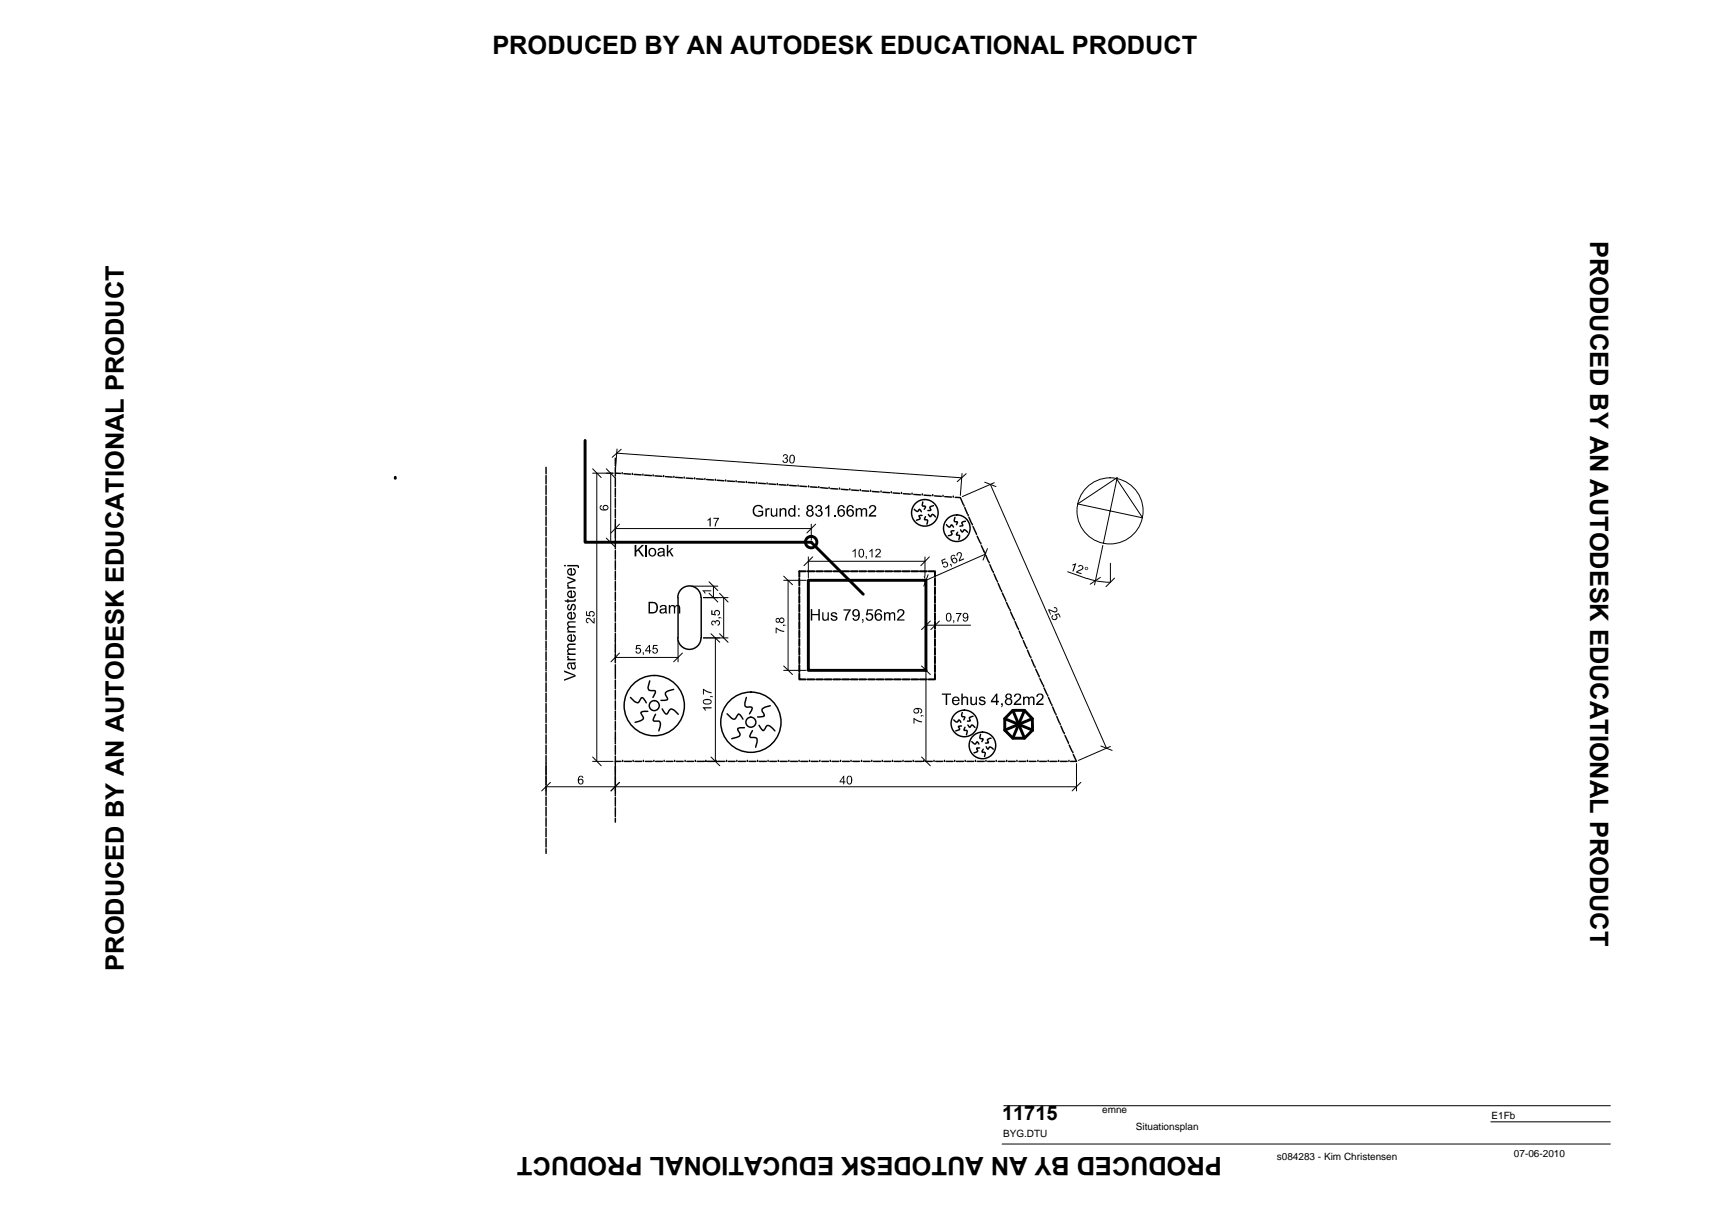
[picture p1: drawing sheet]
<svg xmlns="http://www.w3.org/2000/svg" width="297mm" height="210mm" viewBox="0 0 297 210" stroke-linecap="round" stroke-linejoin="round" font-family="sans-serif">
<!-- layer: Skel og vej -->
<g fill="none" stroke="#000" stroke-width=".25">
<path d="M106.8 79.5v1M94.7 82.2h.1M94.7 83.9h.1M94.7 85.8h.1M94.7 87.5h.1M94.7 89.4h.1M94.7 91.1h.1M94.7 93h.1M94.7 94.7h.1M94.7 96.6h.1M94.7 98.3h.1M94.7 81.1v.8"/>
<path d="M94.7 82.5v1.2M94.7 84.2v1.3M94.7 86.1v1.1M94.7 87.8v1.3M94.7 89.7v1.1M94.7 91.4v1.3M94.7 93.3v1.1M94.7 95v1.3M94.7 96.9v1.1M94.7 98.7v1.2M106.8 98.8h.1M106.8 97h.1"/>
<path d="M106.8 95.2h.1M106.8 93.4h.1M106.8 91.6h.1M106.8 89.8h.1M106.8 88h.1M106.8 86.2h.1M106.8 84.4h.1M106.8 82.6h.1M106.8 80.8h.1M106.8 81.1v1.2M106.8 82.9v1.2M106.8 84.7v1.2"/>
<path d="M106.8 86.5v1.2M106.8 88.3v1.2M106.8 90.1v1.2M106.8 91.9v1.2M106.8 93.7v1.2M106.8 95.5v1.2M106.8 97.3v1.2M106.8 99.1v1.2M106.8 82.1h.9M108 82.2h.1M108.2 82.2l1.2 .1M109.7 82.3h.1"/>
<path d="M110 82.3l1.3 .1M111.5 82.4h.1M111.8 82.4l1.2 .1M113.3 82.6h.1M113.6 82.6h1.3M115.1 82.7h.1M115.4 82.7l1.2 .1M116.9 82.8h.1M117.2 82.8l1.2 .1M118.7 82.9h.1M119 82.9l1.2 .1M120.5 83.1h.1"/>
<path d="M120.8 83.1h1.2M122.3 83.2h.1M122.6 83.2l1.2 .1M124.1 83.3h.1M124.4 83.3l1.2 .1M125.9 83.4h.1M126.2 83.4l1.2 .1M127.7 83.6h.1M128 83.6l1.2 .1M129.5 83.7h.1M129.8 83.7l1.2 .1M131.3 83.8h.1"/>
<path d="M131.6 83.8l1.2 .1M133.1 83.9h.1M133.4 83.9l1.2 .1M134.9 84.1h.1M135.2 84.1l1.2 .1M136.7 84.2h.1M137 84.2l1.2 .1M138.5 84.3h.1M138.8 84.3l1.2 .1M140.3 84.5h.1M140.6 84.5h1.2M142.1 84.6h.1"/>
<path d="M142.4 84.6l1.2 .1M143.8 84.7h.1M144.1 84.8h1.3M145.7 84.8h.1M146 84.9l1.2 .1M147.4 85h.1M147.7 85l1.3 .1M149.3 85.1h.1M149.6 85.1l1.1 .1M151 85.2h.1M151.3 85.3h1.2M152.9 85.3h.1"/>
<path d="M153.2 85.4l1.1 .1M154.6 85.5h.1M154.9 85.5l1.2 .1M156.4 85.6h.1M156.7 85.6l1.2 .1M158.2 85.7h.1M158.5 85.8l1.2 .1M160 85.9h.1M160.3 85.9l1.2 .1M161.8 86h.1M162.1 86l1.2 .1M163.6 86.1h.1"/>
<path d="M163.9 86.1l1.2 .1M165.4 86.2h.1M165.7 86.3h.9l.5 1.2M167.3 87.8h.1M167.4 88.1l.5 1.1M168 89.5h.1M168.1 89.7l.5 1.1M168.7 91.1h.1M168.8 91.4l.5 1.1M169.4 92.7h.1M169.5 93l.6 1.1M170.2 94.4h.1"/>
<path d="M170.3 94.7l.5 1.1M170.9 96h.1M171 96.3l.5 1.1M171.6 97.7h.1M171.7 98l.5 1.1M172.3 99.3h.1M172.5 99.6l.4 1.1M94.7 100.2h.1M94.7 101.9h.1M94.7 103.8h.1M94.7 105.5h.1M94.7 107.4h.1"/>
<path d="M94.7 109.2h.1M94.7 111h.1M94.7 112.8h.1M94.7 114.6h.1M94.7 116.4h.1M94.7 118.2h.1M94.7 120h.1M94.7 100.5v1.1M94.7 102.3v1.2M94.7 104.1v1.1M94.7 105.9v1.2M94.7 107.7v1.1"/>
<path d="M94.7 109.5v1.2M94.7 111.3v1.1M94.7 113.1v1.2M94.7 114.9v1.1M94.7 116.7v1.2M94.7 118.4v1.3M106.8 119.5h.1M106.8 117.7h.1M106.8 115.3v2.1M106.8 115h.1M106.8 113.2h.1M106.8 111.4h.1"/>
<path d="M106.8 109.6h.1M106.8 107.8h.1M106.8 106h.1M106.8 104.2h.1M106.8 102.4h.1M106.8 100.6h.1M106.8 100.9v1.2M106.8 102.7v1.2M106.8 104.5v1.2M106.8 106.3v1.2M106.8 108.1v1.2M106.8 109.9v1.2"/>
<path d="M106.8 111.7v1.2M106.8 113.5v1.2M106.8 118v1.2M106.8 119.8v1.2M173.1 101h.1M173.2 101.2l.5 1.1M173.8 102.6h.1M173.9 102.9l.5 1.1M174.5 104.3h.1M174.6 104.5l.5 1.1M175.3 105.9h.1M175.3 106.2l.6 1.1"/>
<path d="M176 107.6h.1M176.1 107.8l.5 1.1M176.7 109.2h.1M176.8 109.5l.5 1.1M177.4 110.8h.1M177.5 111.1l.5 1.1M178.1 112.5h.1M178.3 112.8l.4 1.1M178.9 114.1h.1M179 114.4l.5 1.1M179.6 115.8h.1M179.7 116.1l.5 1.1"/>
<path d="M180.3 117.4h.1M180.4 117.7l.5 1.1M181.1 119.1h.1M181.1 119.3l.6 1.1M94.7 121.8h.1M94.7 123.6h.1M94.7 125.3h.1M94.7 127.2h.1M94.7 128.9h.1M94.7 130.8h.1M94.7 132.5h.1M94.7 134.4h.1"/>
<path d="M94.7 136.1h.1M94.7 138h.1M94.7 139.7h.1M94.7 120.3v1.2M94.7 122v1.3M94.7 123.9v1.2M94.7 125.6v1.3M94.7 127.5v1.2M94.7 129.2v1.3M94.7 131.1v1.1M94.7 132.8v1.3M94.7 134.7v1.1"/>
<path d="M94.7 136.4v1.3M94.7 138.3v1.1M106.8 139.8h.1M106.8 138h.1M106.8 136.2h.1M106.8 134.5h.1M106.8 132.6h.1M106.8 130.9h.1M106.8 129h.1M106.8 126.7h.1M106.8 124.9h.1M106.8 123.1h.1"/>
<path d="M106.8 121.3h.1M106.8 132.1h.9M106.8 121.6v1.2M106.8 123.4v1.2M106.8 125.2v1.2M106.8 127v1.7M106.8 129.3v1.3M106.8 131.1v1.2M106.8 132.9v1.3M106.8 134.7v1.2M106.8 136.5v1.3M106.8 138.3v1.2"/>
<path d="M108 132.1h.1M108.3 132.1h1.3M109.9 132.1h.1M110.2 132.1h1.1M111.6 132.1h.1M112 132.1h1.2M113.5 132.1h.1M113.7 132.1h1.2M115.2 132.1h.1M115.6 132.1h1.2M117.1 132.1h.1M117.3 132.1h1.2"/>
<path d="M118.9 132.1h.1M119.2 132.1h1.2M120.7 132.1h.1M120.9 132.1h1.3M122.5 132.1h.1M122.8 132.1h1.2M124.2 132.1h.1M124.5 132.1h1.3M126.1 132.1h.1M126.4 132.1h1.2M127.8 132.1h.1M128.1 132.1h1.3"/>
<path d="M129.7 132.1h.1M130 132.1h1.1M131.4 132.1h.1M131.7 132.1h1.3M133.3 132.1h.1M133.6 132.1h1.1M135 132.1h.1M135.3 132.1h1.3M136.9 132.1h.1M137.2 132.1h1.1M138.6 132.1h.1M138.9 132.1h1.3"/>
<path d="M140.5 132.1h.1M140.8 132.1h1.1M142.2 132.1h.1M142.6 132.1h1.2M144.1 132.1h.1M144.4 132.1h1.1M145.8 132.1h.1M146.2 132.1h1.2M147.7 132.1h.1M148 132.1h1.1M149.5 132.1h.1M149.8 132.1h1.2"/>
<path d="M151.3 132.1h.1M151.6 132.1h1.2M153.1 132.1h.1M153.4 132.1h1.2M154.9 132.1h.1M155.2 132.1h1.2M156.7 132.1h.1M157 132.1h1.2M158.5 132.1h.1M158.8 132.1h1.2M160.3 132.1h.1M160.6 132.1h1.2"/>
<path d="M162.1 132.1h.1M162.3 132.1h1.3M163.9 132.1h.1M164.2 132.1h1.2M165.7 132.1h.1M165.9 132.1h1.3M167.5 132.1h.1M167.8 132.1h1.2M169.2 132.1h.1M169.5 132.1h1.3M171.1 132.1h.1M171.4 132.1h1.2"/>
<path d="M172.8 132.1h.1M173.2 132.1h1.2M174.7 132.1h.1M175 132.1h1.1M176.4 132.1h.1M176.8 132.1h1.2M178.3 132.1h.1M178.6 132.1h1.1M180.1 132.1h.1M180.4 132.1h1.2M181.8 120.7h.1M181.9 132.1h.1"/>
<path d="M181.9 121l.5 1.1M182.2 132.1h1.2M182.5 122.4h.1M182.6 122.6l.5 1.1M183.2 124h.1M183.3 124.3l.5 1.1M183.7 132.1h.1M183.9 125.7h.1M184 132.1h1.2M184.1 125.9l.4 1.1M184.7 127.3h.1M184.8 127.6l.5 1.1"/>
<path d="M185.4 128.9h.1M185.5 132.1h.1M185.5 129.2l.5 1.1M186.1 130.6h.1M186.2 130.9l.6 1.2h-1M94.7 141.6h.1M94.7 143.3h.1M94.7 145.2h.1M94.7 146.9h.1M94.7 140v1.3M94.7 141.9v1.1M94.7 143.6v1.3"/>
<path d="M94.7 145.5v1.1M94.7 147.2v.8M106.8 141.6h.1M106.8 140.1v1.3M106.8 141.9v.7"/>
</g>
<!-- layer: Kloak -->
<circle cx="68.6" cy="83" r=".25" fill="#000"/>
<g fill="none" stroke="#000" stroke-width=".17">
<path d="M107 78.6l59.9 4.3M107.1 77.9l-.3 3.8M102.8 82.1h3.6M103.5 82.1v50M105.2 94.1h1.2M106 82.1v12M106.8 90.9v2.8M106.8 91.7h34M140.3 96.6v3.7M140.3 97.4h20.2M140.8 90.9v2.8M160.4 100l.1 .3"/>
<path d="M160.5 96.6v3.3M166.9 82.1l-.3 3.8M170.6 95.5l.2 .3M170.9 96.1l-10.2 4.6M171.8 84l20.2 45.8M172.5 83.7l-5.5 2.4M185.3 99.2l3.3 1.2M191.3 94.6l-1.4 6.9M192.7 88.6h.1M192.7 97.7v3.3M193.7 83l4.5 6.8-11.2-2.4 6.8-4.6-2.4 11.5M106.8 111v3.8"/>
<path d="M106.8 114h10.8M117.6 111v3.8M120 101.7h4.5M122 103.7h4.3M122 110.7h4.3M123.8 101.7v2M124.1 110.7v21.4M125.6 103.7v7M136 116.3h3.9M136 100.7h3.9M136.7 100.7v15.6M159.9 116.3h.4"/>
<path d="M160.7 108.5h7.7M160.7 108.8v.4M160.7 116.3v15.8M162.2 107.7v.4M188.6 100.3l.4 .2a12.5 12.5 0 0 0 3.6 .5M94.7 136.5h92.1M94.7 132.5v4.7M102.8 132.1h3.6M106.8 132.5v4.7M122 132.1h2.9M159.9 132.1h.4M186.8 132.5v4.7"/>
<path d="M192.7 129.5l-5.6 2.4"/>
<circle cx="192.6" cy="88.6" r="5.7"/>
</g>
<!-- layer: 0 -->
<g fill="none" stroke="#000" stroke-width=".17">
<path d="M107.8 77.9l-1.6 1.4M102.8 81.3l1.5 1.5M105.2 81.3l1.5 1.5M105.2 93.3l1.5 1.5M107.5 90.9l-1.5 1.6M136 99.9l1.5 1.5M141 96.6l-1.5 1.5M141.5 90.9l-1.5 1.6M161 99.7l-.7 2M161.2 96.6l-1.4 1.5M167.6 82.2l-1.5 1.4M170.9 83.7l1.9 .7"/>
<path d="M171.3 95.2l-.7 2M107.5 113.3l-1.5 1.5M118.4 113.3l-1.5 1.5M123 102.9l1.5 1.5M123 100.9l1.5 1.5M123.4 109.9l1.5 1.5M124.8 102.9l1.5 1.5M124.8 109.9l1.5 1.5M136 115.5l1.5 1.5M159.9 115.5l1.5 1.5M161.4 107.7l-1.5 1.5M163 107.7l-1.5 1.5"/>
<path d="M190.9 100.2l-1.8 1.1M193.4 100.3l-1.5 1.5M95.5 135.7l-1.5 1.5M102.8 131.3l1.5 1.5M107.5 135.7l-1.5 1.5M123.4 131.3l1.5 1.5M159.9 131.3l1.5 1.5M187.5 135.7l-1.5 1.5M191 129.4l2 .8"/>
</g>
<g fill="#000">
<path d="M136 78.9h.5a.34 .34 0 0 1 .2 .3 .34 .34 0 0 1-.2 .3l.2 .2v.3l-.2 .3h-.5l-.2-.2v-.2h.1a.3 .3 0 0 0 .4 .3 .3 .3 0 0 0 .2-.4 .3 .3 0 0 0-.4-.2l.1-.2a.25 .25 0 0 0 .3-.2 .25 .25 0 0 0-.2-.3 .25 .25 0 0 0-.3 .3h-.2zM122.8 90.2l.5-.4v1.5h-.2v-1.2l-.3 .3zM123.8 89.8h1l-.6 1v.5h-.2v-.4l.5-.9h-.7zM147.9 95.6l.6-.4v1.5h-.2v-1.2l-.3 .3zM150.2 96.5h.2v.4l-.1 .1-.1-.1 .1-.2h-.1zM150.8 95.6l.6-.4v1.5h-.2v-1.2l-.3 .3zM151.9 95.4l.2-.2h.5l.2 .2v.4l-.7 .7h.7v.2h-1l.1-.3 .7-.6a.3 .3 0 0 0-.1-.4 .3 .3 0 0 0-.4 .2h-.2zM163.3 97.2l.7-.3 .1 .1-.6 .2 .1 .5 .1-.1a.5 .5 0 0 1 .7 0 .5 .5 0 0 1-.1 .8 .5 .5 0 0 1-.7-.2l.2-.1a.33 .33 0 0 0 .5 0 .33 .33 0 0 0-.1-.5 .33 .33 0 0 0-.5 .1l-.2 .2zM164.8 97.9l.2-.1 .1 .2v.3l-.1-.3-.1 .1zM166.1 95.9l.4-.1 .4 .2v.4l-.4 .8 .7-.3 .1 .1-.9 .4v-.3l.2-.5a.33 .33 0 0 0 .1-.6 .33 .33 0 0 0-.5 .1v.3h-.2zM186.1 97.9l.6-.2-.4 1.4h-.2l.3-1.1-.4 .1zM187.1 98.2l.3-.2 .4 .1a.62 .62 0 0 1 0 .7 .62 .62 0 0 1-.6 .3l-.2 .1 .7 .2-.1 .2-.9-.3 .2-.3 .5-.2a.31 .31 0 0 0 .4-.4 .31 .31 0 0 0-.5-.1l-.1 .1z"/>
<path d="M101.7 106h.2v.6l.3 .1v-.1a.51 .51 0 0 1 .4-.6 .51 .51 0 0 1 .6 .4 .51 .51 0 0 1-.5 .6v-.2a.33 .33 0 0 0 .3-.4 .33 .33 0 0 0-.4-.2 .33 .33 0 0 0-.3 .3l.2 .3-.1 .1-.7-.1zM101.7 107.3l.2-.1h.4l.7 .7v-.7h.2v1l-.3-.1-.4-.4a.38 .38 0 0 0-.3-.3 .38 .38 0 0 0-.4 .2l.1 .3h.2v.2a.52 .52 0 0 1-.4-.8zM110.4 111.9h.8v.2h-.6l-.1 .4 .3-.1 .5 .3-.2 .5-.3 .2a.45 .45 0 0 1-.6-.4l.2-.1a.32 .32 0 0 0 .6 .2 .32 .32 0 0 0-.2-.5h-.5zM111.5 113.2h.2l-.1 .5-.1-.1 .1-.2h-.1zM113.3 111.9h.8v.2h-.6l-.1 .4 .5-.1 .3 .4-.1 .4-.4 .2-.5-.2v-.2l.2-.1a.32 .32 0 0 0 .5 .2 .32 .32 0 0 0-.2-.5h-.5zM121.9 102.4h1.5v.2h-1.2l.2 .3-.1 .1zM123.4 107.8h.1a.33 .33 0 0 1 .3-.1 .33 .33 0 0 1 .3 .2 .47 .47 0 0 1 .8-.1 .47 .47 0 0 1-.4 .7v-.1a.32 .32 0 0 0 .3-.4 .32 .32 0 0 0-.4-.2 .32 .32 0 0 0-.2 .4h-.2a.27 .27 0 0 0-.2-.4 .27 .27 0 0 0-.3 .3 .27 .27 0 0 0 .3 .2v.2l-.4-.2zM123.4 105.9h.2v.6l.4 .1-.1-.3a.5 .5 0 0 1 .8-.3 .5 .5 0 0 1-.2 .8v-.2a.32 .32 0 0 0 .2-.4 .32 .32 0 0 0-.5-.2 .32 .32 0 0 0-.1 .5l.1 .3-.8-.2zM124.7 107.1h.3l.2 .1-.5 .1zM134.6 108.9l1 .5h.5v.2l-.7-.1-.7-.4v.8h-.1zM135.8 108.4h.4l.2 .1-.6 .1zM165.4 107.6h.2v.4l-.2 .1v-.1l.1-.2h-.1z"/>
<path d="M165.9 106.3h.9l-.4 .9-.1 .6h-.2l.1-.5 .4-.8h-.7zM181.8 105.7h.3l.7 .3a.3 .3 0 0 0 .5-.2 .3 .3 0 0 0-.4-.3l-.1-.2h.4l.3 .4a.5 .5 0 0 1-.3 .5 .5 .5 0 0 1-.6-.1l-.5-.2 .3 .7h-.2zM182.5 106.8l.2-.1 .1 .1a.33 .33 0 0 0-.1 .5 .33 .33 0 0 0 .5 .1 .33 .33 0 0 0 .1-.5l-.3-.3 .7-.2 .3 .7h-.1l-.3-.5-.4 .1 .1 .1a.49 .49 0 0 1 0 .6 .49 .49 0 0 1-.7 0 .49 .49 0 0 1-.1-.6zM122 119.5l.8 .4 .6 .2v.2l-.7-.2-.6-.4v.8h-.1zM121.9 122.7h1.5v.2h-1.1l.2 .3-.2 .1zM123.2 120.7l.4 .1 .1 .1h-.5zM158.5 124.5l.8 .5 .7 .1v.2l-.7-.1-.6-.4v.7h-.2zM159.8 124.1h.3l.2 .1h-.3v.1h-.2z"/>
<path d="M137.1 79l.2-.1a.73 .73 0 0 1 .5 1.1v.3l-.3 .1a.67 .67 0 0 1-.5-1.1zM137.3 79l-.1 .3-.1 .7a.28 .28 0 0 0 .3 .3 .28 .28 0 0 0 .3-.4v-.4a.38 .38 0 0 0-.4-.5z"/>
<path d="M104.1 87.8l.3-.2v.2a.32 .32 0 0 0-.2 .4 .32 .32 0 0 0 .5 .2l-.1-.5 .1-.2 .5-.1 .3 .2v.5l-.3 .3h-.7l-.4-.2-.1-.3zM104.7 88a.35 .35 0 0 0 .7 0 .35 .35 0 0 0-.7 0z"/>
<path d="M149.1 95.4l.2-.2h.3l.2 .2 .1 .4v.6a.47 .47 0 0 1-.6 .3 .47 .47 0 0 1-.3-.6zM149.3 95.4l-.2 .8a.33 .33 0 0 0 .5 .3l.1-.7a.38 .38 0 0 0-.4-.4z"/>
<path d="M165 96.4l.4-.2 .4 .2-.2 .2a.33 .33 0 0 0-.5 0 .33 .33 0 0 0 .1 .5v-.1a.46 .46 0 0 1 .7-.1 .46 .46 0 0 1 .1 .6 .46 .46 0 0 1-.6 .1l-.4-.5zM165.3 97.2a.31 .31 0 0 0 .6 0 .31 .31 0 0 0-.6 0z"/>
<path d="M188.2 98.6a.3 .3 0 0 1 .6 0 .3 .3 0 0 1-.6 0zM188.3 98.6a.2 .2 0 0 0 .4 0 .2 .2 0 0 0-.4 0z"/>
<path d="M112.6 111.9h.2v.9h.2v.2h-.2v.4h-.2v-.4h-.7v-.2zM112.6 112.1l-.5 .7h.5z"/>
<path d="M134.6 107.4l.2-.2h.3l.2 .2v-.1a.46 .46 0 0 1 .7 0 .46 .46 0 0 1-.1 .7 .46 .46 0 0 1-.6-.2l-.2 .2a.42 .42 0 0 1-.5-.1 .42 .42 0 0 1 0-.5zM134.7 107.6a.25 .25 0 0 0 .5 0 .25 .25 0 0 0-.5 0zM135.4 107.6a.3 .3 0 0 0 .6 0 .3 .3 0 0 0-.6 0z"/>
<path d="M164.3 106.4l.5-.1 .3 .3v.9l-.3 .3h-.5l-.2-.4v-.7zM164.5 106.5l-.2 .3v.6a.29 .29 0 0 0 .4 .3 .29 .29 0 0 0 .2-.4v-.4a.37 .37 0 0 0-.4-.4z"/>
<path d="M167.1 106.5a.53 .53 0 0 1 .7-.1 .53 .53 0 0 1 .2 .7l-.1 .4a.45 .45 0 0 1-.4 .3 .45 .45 0 0 1-.5-.4h.2a.34 .34 0 0 0 .5 .2 .34 .34 0 0 0 .1-.5l-.3 .2h-.2l-.3-.5zM167.1 106.8a.35 .35 0 0 0 .7 0 .35 .35 0 0 0-.7 0z"/>
<path d="M100.5 134.7l.5-.1 .2 .2-.2 .2a.34 .34 0 0 0-.4-.2 .34 .34 0 0 0-.1 .5l.1-.2a.5 .5 0 0 1 .6 .5 .5 .5 0 0 1-.5 .5 .5 .5 0 0 1-.5-.6l.1-.5zM100.5 135.6a.32 .32 0 0 0 .6 0 .32 .32 0 0 0-.6 0z"/>
<path d="M122 121.4l.5-.2 .6 .1 .3 .2v.5l-.4 .2h-.8l-.3-.4zM122.2 121.5a.43 .43 0 0 0 .1 .5 .43 .43 0 0 0 .5 0 .32 .32 0 0 0 .5-.1 .32 .32 0 0 0-.2-.4z"/>
<path d="M146.3 134.6h.2v1h.2v.1h-.2v.4h-.2v-.4h-.6zM146.3 134.9l-.5 .7h.5z"/>
<path d="M147 134.7l.2-.1a.7 .7 0 0 1 .6 1v.2a.49 .49 0 0 1-.7 .2 .49 .49 0 0 1-.2-.7zM147.3 134.7l-.2 .2v.6a.33 .33 0 0 0 .1 .4 .33 .33 0 0 0 .4-.1l.1-.8-.2-.3z"/>
<path d="M158.5 123.1l.3-.2 .6-.1 .5 .3a.43 .43 0 0 1-.3 .7v-.2a.35 .35 0 0 0 .2-.4 .35 .35 0 0 0-.5-.2 .47 .47 0 0 1 0 .6 .47 .47 0 0 1-.6 .1 .47 .47 0 0 1-.2-.6zM158.7 123.3a.32 .32 0 0 0 .6 0 .32 .32 0 0 0-.6 0z"/>
</g>
<!-- layer: Beplantning -->
<g fill="none" stroke="#000" stroke-width=".25">
<path d="M158.6 88.3l.5 .4 .5-.4 .3 .5M160 89.4l-.5 .1 .1 .5-.6 .3M160.1 87.1v.7l.5 .1-.2 .4M160.6 89.6l-.2 .5 .5 .1-.1 .7M161.1 89.2l.3 .4 .4-.4 .5 .5M162 87.7l-.6 .2 .1 .6-.5 .1M164.2 91l.5 .4 .4-.3 .3 .3M165.5 92.1l-.5 .1 .2 .5-.7 .2M165.7 89.7l-.1 .7 .1 .1h.4l-.2 .5M166.2 92.3l-.3 .5 .6 .2-.1 .6M166.7 91.9l.2 .4 .5-.4 .5 .4M167.5 90.4l-.6 .3 .1 .5-.5 .1"/>
<path d="M112.7 118.1l-.1 .6a.63 .63 0 0 0-.2 .7 .63 .63 0 0 0 .5 .4l.8 .1v.3l-.4 .8M116.9 119.6l-.9 .2-.5 .3a1.32 1.32 0 0 0 .3 1.1l-.2 .3h-.9M117.6 110.6a2.01 2.01 0 0 0 2 2 2.01 2.01 0 0 0 2-2M117.6 103.7v7M121.6 103.7a2.01 2.01 0 0 0-2-2.1 2.01 2.01 0 0 0-2 2.1M121.7 103.7v7M109.4 121l.7 .7 .6 .2 .6-.8 .2-.1 .6 .9M112.4 123.4h-.7l-.5 .2 .4 1.1-.5 .4-.9 .2M113.7 123.9l-.4 1 .2 .2h.3a.54 .54 0 0 1 .7 .1 .54 .54 0 0 1 .1 .7l-.3 .9M114.9 123l.7 .9 .2-.1 .3-.5 .3-.3 .6 .2 .7 .7M126.2 123.8l.6 .7a.55 .55 0 0 0 .6 .3 .55 .55 0 0 0 .4-.6l.4-.3 .7 .9M129.2 126.2l-1 .1-.2 .2a1.31 1.31 0 0 1 .3 1.2l-1.3 .4"/>
<path d="M129.5 121l-.3 .9 .1 .7 .5 .1 .5-.1 .2 .2-.5 1M130.6 126.7l-.5 1 .1 .2a1.37 1.37 0 0 1 1.2 .3l-.3 1.4M131.7 125.8l.7 .9 .7-.8h.3l.6 .4 .5 .5M133.6 122.4l-.9 .3a.55 .55 0 0 0-.5 .4 .55 .55 0 0 0 .3 .6l.1 .4-.1 .1-1.1 .2M165.5 124.9l.5 .4 .4-.4 .3 .4M166.8 125.9l-.5 .1 .2 .6-.7 .2M167 123.6l-.2 .5 .1 .2 .5 .1-.2 .5M167.4 126.2l-.1 .5h.5l-.1 .8M167.9 125.8l.3 .4 .5-.4 .5 .4M168.6 128.7l.5 .4 .5-.4 .2 .4M168.8 124.2l-.6 .3 .1 .6h-.4M170 129.8h-.5l.1 .6-.6 .2"/>
<path d="M170.1 127.4l-.1 .6 .6 .2-.3 .5M170.6 130l-.2 .4 .5 .2-.1 .6M171.1 129.5l.3 .5 .3-.4h.2l.4 .4M172 128.1l-.6 .2 .1 .6h-.5"/>
<circle cx="160.5" cy="89" r="2.31"/>
<circle cx="166" cy="91.6" r="2.31"/>
<circle cx="113.5" cy="122.4" r="5.2"/>
<circle cx="113.5" cy="122.4" r=".87"/>
<circle cx="130.3" cy="125.3" r="5.2"/>
<circle cx="130.3" cy="125.3" r=".87"/>
<circle cx="167.3" cy="125.5" r="2.31"/>
<circle cx="170.5" cy="129.3" r="2.31"/>
</g>
<!-- layer: Bygninger -->
<g fill="none" stroke="#000" stroke-width=".51">
<path d="M140.3 100.7h20.4v15.6h-20.4zM174.3 124.7l4.9 2M175.7 123.2l2.1 4.9M177.8 123.2l-2.1 4.9M179.1 124.7l-4.8 2"/>
<circle cx="176.7" cy="125.6" r="2.62"/>
</g>
<!-- layer: Kloak -->
<g fill="none" stroke="#000" stroke-width=".51">
<path d="M101.5 76.4v17.7h39.3l9 9"/>
<circle cx="140.7" cy="94" r=".99"/>
</g>
<g fill="none" stroke="#000" stroke-width=".34">
<path d="M139.8 99.1h-1.1v1M140.1 99.1h1.2M141.6 99.1h1.2M143.1 99.1h1.2M144.6 99.1h1.2M146.1 99.1h1.2M147.6 99.1h1.2M149.1 99.1h1.2M150.6 99.1h1.2M152.1 99.1h1.2M153.6 99.1h1.2M155.1 99.1h1.2"/>
<path d="M156.6 99.1h1.2M158.1 99.1h1.2M159.6 99.1h1.2M161.1 99.1h1.1v1M138.7 116.9v1h1.1M138.7 100.4v1.2M138.7 101.9v1.2M138.7 103.4v1.2M138.7 104.9v1.2M138.7 106.4v1.2M138.7 107.9v1.2M138.7 109.4v1.2"/>
<path d="M138.7 110.9v1.2M138.7 112.4v1.2M138.7 113.9v1.2M138.7 115.4v1.2M140.1 117.9h1.2M141.6 117.9h1.2M143.1 117.9h1.2M144.6 117.9h1.2M146.1 117.9h1.2M147.6 117.9h1.2M149.1 117.9h1.2M150.6 117.9h1.2"/>
<path d="M152.1 117.9h1.2M153.6 117.9h1.2M155.1 117.9h1.2M156.6 117.9h1.2M158.1 117.9h1.2M159.6 117.9h1.2M162.2 116.9v1h-1.1M162.2 100.4v1.2M162.2 101.9v1.2M162.2 103.4v1.2M162.2 104.9v1.2M162.2 106.4v1.2"/>
<path d="M162.2 107.9v1.2M162.2 109.4v1.2M162.2 110.9v1.2M162.2 112.4v1.2M162.2 113.9v1.2M162.2 115.4v1.2"/>
</g>
<!-- layer: Tekst -->
<g fill="#000">
<path d="M110.1 94.5h.3v1l1-1h.4l-.9 .8 .9 1.2h-.4l-.7-1-.3 .3v.7h-.3zM112 94.5h.2v2h-.2zM115.7 94.5h.3v1.2l.5-.6h.3l-.5 .5 .6 .9h-.3l-.5-.7-.1 .1v.6h-.3zM130.8 87.9l.5-.3 .8 .1 .3 .5h-.2l-.3-.4h-.6l-.4 .5v.5l.2 .5 .7 .1 .4-.2v-.4h-.6v-.2h.8v.8l-.7 .3-.7-.2-.4-.6v-.6zM132.8 88.2h.2v.2a.32 .32 0 0 1 .2-.3 .32 .32 0 0 1 .4 .1l-.1 .2a.31 .31 0 0 0-.4 .1 .31 .31 0 0 0 0 .4v.7h-.3zM133.7 88.2h.2v.8a.37 .37 0 0 0 .4 .4 .37 .37 0 0 0 .4-.5v-.7h.2v1.4h-.2v-.2l-.2 .2h-.4a.4 .4 0 0 1-.4-.5zM135.3 88.2h.2v.2l.3-.3 .3 .1a.41 .41 0 0 1 .3 .5v.9h-.2v-.9a.35 .35 0 0 0-.4-.3 .35 .35 0 0 0-.3 .4v.8h-.2zM141.6 87.8l.4-.2 .5 .2 .1 .5-.2 .2 .2 .1 .1 .3-.1 .5-.4 .3-.6-.2-.2-.4h.3v.1a.4 .4 0 0 0 .6 .2 .4 .4 0 0 0 .1-.5 .4 .4 0 0 0-.5-.2l.1-.3a.32 .32 0 0 0 .3-.3 .32 .32 0 0 0-.3-.3 .32 .32 0 0 0-.3 .4l-.3-.1zM143.2 88.1l.7-.5v2h-.3v-1.5l-.4 .2zM144.7 89.3h.2v.3h-.2zM148.5 88.2h.2v.1l.3-.2a.46 .46 0 0 1 .6 .3v-.1a.45 .45 0 0 1 .5-.2 .45 .45 0 0 1 .4 .5v1h-.3v-.9a.31 .31 0 0 0-.4-.3 .31 .31 0 0 0-.2 .4v.8h-.2v-.9a.3 .3 0 0 0-.3-.4 .3 .3 0 0 0-.3 .4l-.1 .9h-.2zM150.9 87.8l.4-.2 .5 .1a.75 .75 0 0 1-.4 1.3l-.4 .4h1v.2h-1.3l.1-.3 .9-1a.38 .38 0 0 0-.3-.5 .38 .38 0 0 0-.4 .4h-.3z"/>
<path d="M98.5 104.9l.3-.1v.2a.33 .33 0 0 0-.2 .3 .33 .33 0 0 0 .2 .4l.3-.8a.49 .49 0 0 1 .7 0 .49 .49 0 0 1 .1 .7l-.2 .3-.3 .1 .1-.3a.36 .36 0 0 0 .2-.4 .36 .36 0 0 0-.3-.3l-.2 .5a.44 .44 0 0 1-.5 .4 .44 .44 0 0 1-.3-.7zM97.9 104.1h.5v-.2h.2v.2h1l.1-.2h.2a.35 .35 0 0 1-.1 .4 .35 .35 0 0 1-.4 .1h-.8v.2h-.2v-.2h-.3zM97.9 116.3l2 .8v.2l-2 .8v-.2l1.8-.7-1.8-.6zM98.5 113.7l.2 .1a.31 .31 0 0 0 0 .4 .31 .31 0 0 0 .4 .1h.8v.3h-1.5v-.3h.2l-.2-.3zM98.5 111.8l.3-.2h1.1v.3h-.9a.31 .31 0 0 0-.4 .3 .31 .31 0 0 0 .4 .3h.9v.2h-1a.3 .3 0 0 0-.3 .3 .3 .3 0 0 0 .3 .3l1 .1v.2h-1.5v-.2h.2l-.1-.2a.49 .49 0 0 1 .1-.7l-.2-.3zM98.5 107.9l.1-.1h1.3v.2h-.9a.33 .33 0 0 0-.4 .3 .33 .33 0 0 0 .4 .3h.9v.3h-1a.33 .33 0 0 0-.2 .4 .33 .33 0 0 0 .4 .2h.8v.2h-1.5v-.2h.2l-.1-.2a.43 .43 0 0 1 .1-.6l-.2-.4zM98.5 101.3l.2 .1a.29 .29 0 0 0 0 .4 .29 .29 0 0 0 .4 .1h.8v.2h-1.5v-.2h.2a.3 .3 0 0 1-.1-.6zM98.4 100l1.5 .5v.3l-1.5 .5v-.2l1.2-.4-1.2-.5zM116 104.9h.2v.3l.3-.3a.46 .46 0 0 1 .6 .3l.3-.3a.43 .43 0 0 1 .6 .5v1h-.2v-.9a.3 .3 0 0 0-.3-.3 .3 .3 0 0 0-.3 .3l-.1 .9h-.2v-.9a.34 .34 0 0 0-.4-.3 .34 .34 0 0 0-.2 .5v.7h-.3zM140.7 105.7h.2v.8h1.1v-.8h.2v2h-.2v-1h-1.1v1h-.2zM142.7 106.2h.2v.8a.35 .35 0 0 0 .3 .5 .35 .35 0 0 0 .4-.4v-.9h.2v1.5h-.2v-.3l-.3 .3h-.3a.41 .41 0 0 1-.3-.6zM144.3 106.3l.6-.1 .3 .2v.2h-.2l-.1-.2a.25 .25 0 0 0-.4 0 .25 .25 0 0 0 .1 .4h.3a.47 .47 0 0 1 .3 .7 .47 .47 0 0 1-.6 .2l-.3-.1-.2-.3 .3-.1a.37 .37 0 0 0 .3 .3 .37 .37 0 0 0 .4-.3l-.8-.3a.37 .37 0 0 1 0-.6z"/>
<path d="M146.3 105.7h1.3v.2l-.6 .9-.1 .9h-.3v-.5l.3-.7 .4-.6h-1zM149.6 107.4h.2v.5l-.2 .2-.1-.1 .2-.3h-.1zM150.5 105.7h.9v.2h-.8l-.1 .6 .3-.2 .5 .2 .2 .3v.4l-.3 .5h-.6l-.4-.4v-.2h.3a.44 .44 0 0 0 .5 .3 .44 .44 0 0 0 .3-.6 .44 .44 0 0 0-.6-.2l-.2 .2-.3-.1zM153.4 106.2h.2v.2l.4-.2h.2a.23 .23 0 0 0 .3 .2 .23 .23 0 0 0 .2-.2h.2a.34 .34 0 0 1 .4 .5v1h-.2v-.9a.33 .33 0 0 0-.4-.4 .33 .33 0 0 0-.2 .4v.9h-.3v-1a.33 .33 0 0 0-.4-.3 .33 .33 0 0 0-.2 .5v.8h-.2zM155.8 105.8l.7-.1 .3 .2v.7l-.8 .8h.9v.3h-1.3l.1-.4 .8-.7a.39 .39 0 0 0 0-.7 .39 .39 0 0 0-.6 .4h-.2zM163.4 120.3h1.6v.2h-.7v1.8h-.2v-1.8h-.7zM166.8 120.3h.2v.7l.4-.2a.51 .51 0 0 1 .6 .6v.9h-.3v-.9a.35 .35 0 0 0-.4-.4 .35 .35 0 0 0-.3 .5v.8h-.2zM168.4 120.9h.2v.8a.36 .36 0 0 0 .4 .4 .36 .36 0 0 0 .3-.5v-.7h.2v1.4h-.2v-.2l-.2 .2h-.4a.44 .44 0 0 1-.3-.5zM169.9 121l.3-.2h.4l.3 .3v.1h-.2l-.1-.1a.27 .27 0 0 0-.3-.1 .27 .27 0 0 0-.1 .3l.6 .2a.46 .46 0 0 1 .1 .7 .46 .46 0 0 1-.6 .1l-.3-.1-.2-.3h.3a.36 .36 0 0 0 .4 .2 .36 .36 0 0 0 .3-.3l-.5-.2a.42 .42 0 0 1-.4-.6zM173.7 122h.3v.4l-.2 .3-.1-.1 .1-.1zM176 120.6l.3-.3h.5l.2 .1 .2 .3-.1 .5-.9 .8h1v.3h-1.3l.1-.4 .8-.8a.38 .38 0 0 0-.1-.6 .38 .38 0 0 0-.5 .3l-.1 .1h-.2zM177.5 120.9h.3v.2l.2-.3 .4 .1 .2 .2 .2-.2a.47 .47 0 0 1 .7 .4v1h-.3v-.9a.31 .31 0 0 0-.3-.4 .31 .31 0 0 0-.3 .5v.8h-.2v-.9a.34 .34 0 0 0-.4-.4 .34 .34 0 0 0-.2 .5v.8h-.3z"/>
<path d="M180 120.4l.2-.1h.5l.3 .3v.6l-.9 .8h1v.3h-1.4l.2-.4 .9-.9a.38 .38 0 0 0-.3-.5 .38 .38 0 0 0-.5 .4h-.2z"/>
<path d="M97.9 98h.3v.3h-.3zM98.4 98h1.6a.41 .41 0 0 1 .5 .6l-.3-.1v-.2h-1.8z"/>
<path d="M98.6 98.8l.3-.2h.3v1h.2a.39 .39 0 0 0 .3-.4 .39 .39 0 0 0-.3-.4v-.2l.4 .1 .1 .3v.5l-.4 .3-.6 .1-.3-.2-.2-.3v-.3zM98.7 98.9v.1a.41 .41 0 0 0 .3 .6v-.8z"/>
<path d="M112.6 95.3l.4-.3 .6 .1 .3 .6-.1 .5-.5 .4-.5-.1-.3-.4zM112.9 95.3l-.1 .2v.4a.44 .44 0 0 0 .5 .4 .44 .44 0 0 0 .3-.6l-.1-.2a.39 .39 0 0 0-.6-.2z"/>
<path d="M114.2 95.2l.3-.2h.4a.45 .45 0 0 1 .4 .6l.1 .9h-.3v-.1l-.5 .2-.2-.1a.44 .44 0 0 1-.3-.5 .44 .44 0 0 1 .6-.3 .25 .25 0 0 0 .4-.3 .27 .27 0 0 0-.5-.2l-.3 .3h-.2zM114.4 95.9a.31 .31 0 0 0 .2 .5 .31 .31 0 0 0 .4-.3l.1-.3z"/>
<path d="M137 88.2l.5-.1 .3 .2v-.7h.2v2h-.2v-.1l-.5 .2-.4-.2-.2-.8zM137.2 88.4l-.2 .5a.43 .43 0 0 0 .5 .5 .43 .43 0 0 0 .3-.6l-.1-.2a.38 .38 0 0 0-.5-.2z"/>
<path d="M138.5 88.2h.2v.2h-.2zM138.5 89.3h.2v.3h-.2z"/>
<path d="M140 87.8l.4-.2a.48 .48 0 0 1 .6 .3 .48 .48 0 0 1-.2 .6l.3 .3 .1 .4-.2 .3-.4 .2-.3-.1-.4-.3v-.4l.3-.4a.47 .47 0 0 1-.2-.7zM140.2 88.1a.35 .35 0 0 0 .7 0 .35 .35 0 0 0-.7 0zM140.1 89.1a.45 .45 0 0 0 .9 0 .45 .45 0 0 0-.9 0z"/>
<path d="M145.5 87.8l.5-.2 .3 .1 .3 .4h-.3a.42 .42 0 0 0-.5-.3 .42 .42 0 0 0-.3 .5v.3l.4-.3h.4l.2 .3 .1 .6-.3 .4h-.5l-.4-.4-.1-.8zM145.7 88.6l-.1 .2a.43 .43 0 0 0 .2 .6 .43 .43 0 0 0 .6-.2 .43 .43 0 0 0-.2-.6z"/>
<path d="M147.1 87.8l.2-.2h.3a.44 .44 0 0 1 .5 .5h-.2a.41 .41 0 0 0-.6-.2 .41 .41 0 0 0-.2 .5v.2l.4-.3 .5 .1 .2 .4v.4a.7 .7 0 0 1-.9 .4 .7 .7 0 0 1-.4-.9zM147.3 88.6l-.1 .4a.41 .41 0 0 0 .5 .4 .41 .41 0 0 0 .1-.7l-.2-.2z"/>
<path d="M98.6 110.2l.3-.2h.3v1.1l.5-.2a.37 .37 0 0 0-.3-.6v-.3l.4 .3 .1 .6-.2 .4-.6 .1-.4-.1-.2-.3-.1-.4zM98.7 110.4a.42 .42 0 0 0-.1 .4 .42 .42 0 0 0 .4 .3v-.8z"/>
<path d="M98.5 106.4l.2-.2 .5-.1v1.1h.2a.39 .39 0 0 0 .3-.4 .39 .39 0 0 0-.3-.4v-.2l.4 .2 .1 .7-.3 .3-.6 .1-.4-.2-.2-.2zM98.7 106.5l-.1 .2v.3l.4 .2v-.8z"/>
<path d="M98.5 102.7l.2-.2 .5-.1v1.1a.43 .43 0 0 0 .5-.3 .43 .43 0 0 0-.3-.5v-.3l.4 .3 .1 .6-.3 .4-.2 .1-.6-.1-.3-.2-.1-.3zM98.8 102.7l-.2 .3v.3l.4 .2v-.8z"/>
<path d="M98.5 115l1.4-.1v.2h-.2l.2 .4v.4l-.2 .2a.59 .59 0 0 1-.7-.8 .25 .25 0 0 0-.3-.1 .25 .25 0 0 0-.1 .4l.3 .3-.1 .2h-.2l-.2-.3v-.4zM99.1 115.1l.1 .3a.29 .29 0 0 0 .1 .4 .29 .29 0 0 0 .4-.1v-.1a.44 .44 0 0 0-.4-.5z"/>
<path d="M112.5 104.4h1.1l.4 .3 .2 .5-.1 .6-.4 .5-1.2 .1zM112.8 104.6v1.6l.8-.1 .3-.4-.1-.8-.3-.3z"/>
<path d="M114.5 105.2l.4-.3h.2a.42 .42 0 0 1 .6 .6v.9h-.2l-.1-.2-.4 .2a.45 .45 0 0 1-.6-.4 .45 .45 0 0 1 .7-.4 .25 .25 0 0 0 .3-.3 .25 .25 0 0 0-.4-.1l-.3 .2h-.2zM114.8 105.8a.31 .31 0 0 0 .1 .5 .31 .31 0 0 0 .4-.2l.1-.4z"/>
<path d="M148 105.9l.3-.2h.4l.3 .1 .2 .5-.1 .9-.3 .4-.6 .1-.3-.4 .2-.1a.44 .44 0 0 0 .6 .2 .44 .44 0 0 0 .2-.6v-.1l-.2 .3h-.4l-.4-.3v-.6zM148.1 106.3a.41 .41 0 0 0 .8 0 .41 .41 0 0 0-.8 0z"/>
<path d="M151.9 105.9l.4-.2h.4l.3 .4-.2 .1a.43 .43 0 0 0-.6-.3 .43 .43 0 0 0-.2 .6v.1l.2-.2h.5l.3 .2 .1 .5-.2 .5-.7 .1-.4-.3-.1-.8zM152.1 106.7l-.1 .4a.42 .42 0 0 0 .6 .3 .42 .42 0 0 0 .1-.7l-.2-.1z"/>
<path d="M165.3 121l.4-.2h.3l.4 .3 .1 .3v.2l-1.1 .1a.41 .41 0 0 0 .4 .4 .41 .41 0 0 0 .4-.3l.3 .1-.3 .4h-.5a.8 .8 0 0 1-.4-1.2zM165.6 121.1l-.2 .4h.8l-.1-.4z"/>
<path d="M172.8 120.3h.3v1.3h.2v.2h-.2v.5h-.3v-.5h-.9v-.2zM172.8 120.7l-.6 .9h.6z"/>
<path d="M174.6 120.4l.2-.1h.4l.4 .3v.4l-.3 .2 .3 .2v.6l-.2 .3h-.5l-.5-.3v-.5l.3-.3a.43 .43 0 0 1-.1-.8zM174.7 120.8a.33 .33 0 0 0 .6 0 .33 .33 0 0 0-.6 0zM174.6 121.7a.41 .41 0 0 0 .8 0 .41 .41 0 0 0-.8 0z"/>
</g>
<path d="M173.9 198.5h105.5M174.2 191.8h105.2M258.7 194.6h20.7" fill="none" stroke="#000" stroke-width=".17"/>
<g font-size="4.4">
<text x="85.4" y="9.4">PRODUCED BY AN AUTODESK EDUCATIONAL PRODUCT</text>
<text x="275.9" y="41.8" transform="rotate(90 275.9 41.8)">PRODUCED BY AN AUTODESK EDUCATIONAL PRODUCT</text>
<text x="21.5" y="168.4" transform="rotate(-90 21.5 168.4)">PRODUCED BY AN AUTODESK EDUCATIONAL PRODUCT</text>
<text x="212" y="200.8" transform="rotate(180 212 200.8)">PRODUCED BY AN AUTODESK EDUCATIONAL PRODUCT</text>
</g>
<text font-size="3.5" x="173.9" y="194.4">11715</text>
<g font-size="1.7">
<text x="174" y="197.3">BYG.DTU</text>
<text x="191.2" y="193.1">emne</text>
<text x="197.1" y="196">Situationsplan</text>
<text x="258.8" y="194.1">E1Fb</text>
<text x="221.5" y="201.2">s084283 - Kim Christensen</text>
<text x="262.7" y="200.7">07-06-2010</text>
</g>
</svg>
